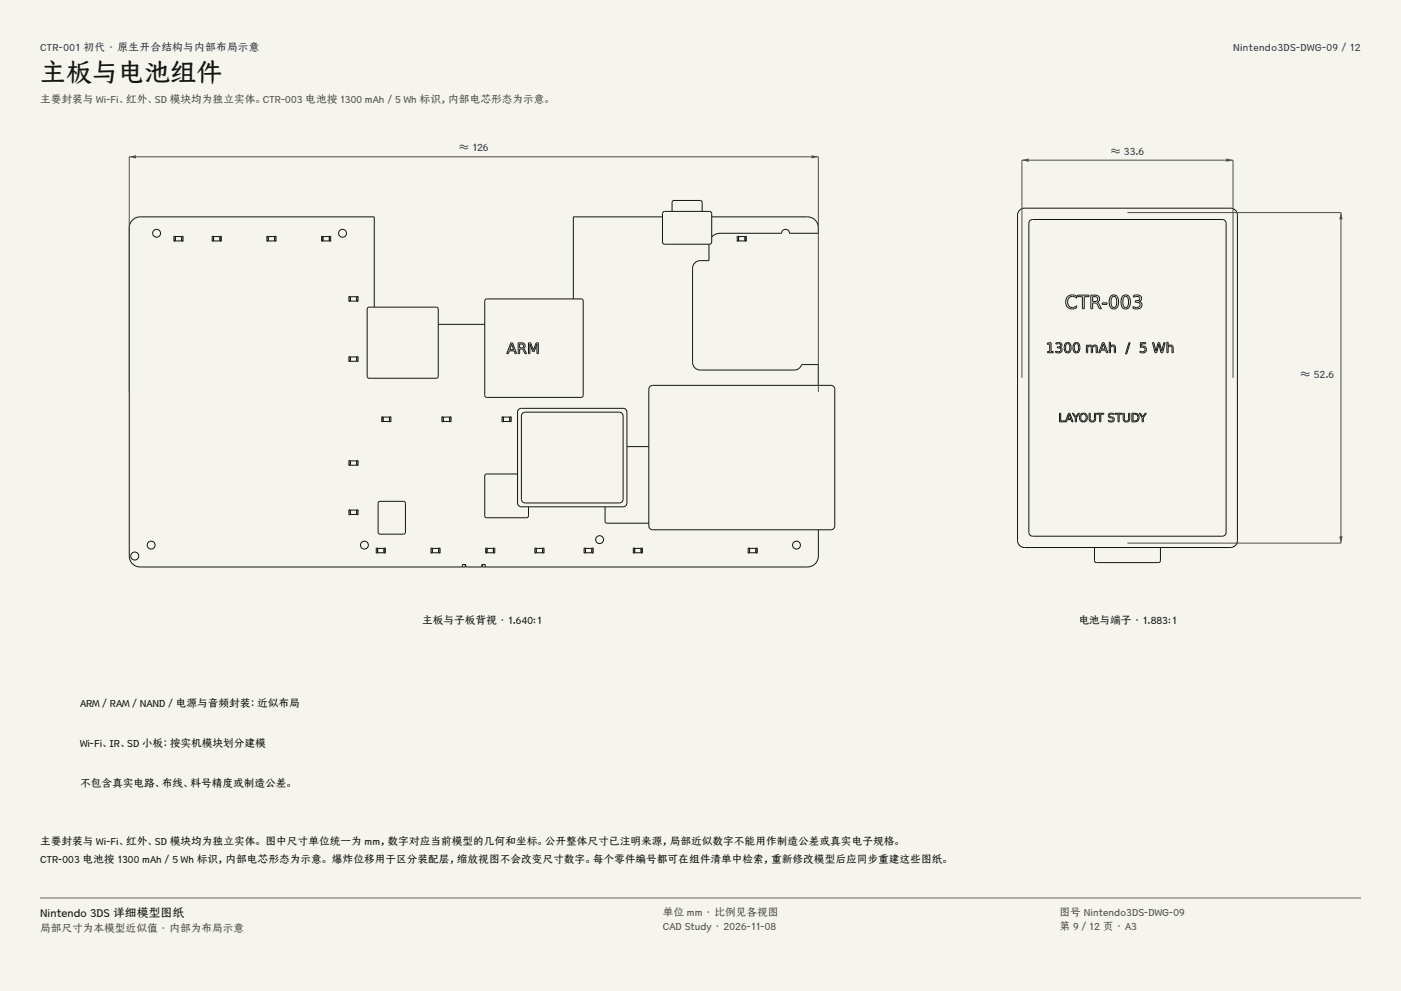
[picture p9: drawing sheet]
<svg xmlns="http://www.w3.org/2000/svg" width="420mm" height="297mm" viewBox="0 0 420 297" stroke-linecap="round" stroke-linejoin="round" font-family="sans-serif">
<g fill="#f5f4ed">
<path d="M0 0h420v297h-420z"/>
<path d="M12 12h396v275h-396z"/>
</g>
<g fill="none" stroke="#141413" stroke-width=".3">
<path d="M52.1 70.9l.1 1.4h.3M52.2 70.8h.3M52.5 70.9v1.3M52.6 70.9h1.8v1.3M52.6 72.2h1.8M54.4 72.2h.1M54.5 70.9v1.4h.4v-1.4M54.5 70.8h.4M63.6 70.9v1.4h.4M63.6 70.8h.4M64 70.9v1.3M64 72.2h1.9"/>
<path d="M64 70.9h1.9M66 70.9v1.3M66 70.8h.3M66.4 70.9l-.1 1.4h-.3M80 70.9v1.4h.4M80 70.8h.4M80.4 70.9v1.3M80.4 70.9h1.9v1.3M80.4 72.2h1.9M82.3 72.2h.1M82.4 70.9v1.4h.3v-1.4M82.4 70.8h.3"/>
<path d="M96.4 70.9v1.3M96.4 70.8h.4M96.8 70.9v1.4h-.4M96.8 70.9h1.9v1.3h-1.9zM98.7 72.2h.1M98.8 70.9v1.4h.3v-1.4M98.8 70.8h.3M198.6 65h-26.7v24.6M198.8 63.5l.5-.1h13.7l.4 .6-.1 8.8-.6 .4-13.7-.1-.4-.6v-8.5zM201.5 63.4v-2.8l.5-.5 8.2 .1 .3 .4v2.8M212.5 73.2v4.9h-2.6a2.3 2.3 0 0 0-2.3 2.3v28.2a2.3 2.3 0 0 0 2.3 2.3h28.2l1.4-.5 .8-1.1h5v6.2M213.4 65h28.7a3.3 3.3 0 0 1 3.2 3.3v1.6h-8.6a1.18 1.18 0 0 0-1.2-1.2 1.18 1.18 0 0 0-1.2 1.2h-18.5l-1.3 .3-1.1 .8"/>
<path d="M221 70.9v1.4h.4v-1.4M221 70.8h.4M221.4 72.2h.1M223.3 72.2h-1.8M223.3 70.9h-1.9v1.3M223.4 70.9v1.3M223.4 70.8h.3M223.7 70.9v1.3l-.3 .1M104.6 90.3h.4M105 88.9h-.4v1.4M105 88.9l.1 1.3h1.8l.1-1.3M105 89h1.9"/>
<path d="M107 88.9h.3v1.4M107 90.3h.3M110.4 92.1l20.4-.1 .5 .3 .1 20.5-.3 .5-20.5 .1-.5-.3v-20.5zM112.2 92v-27h-70.2a3.3 3.3 0 0 0-3.2 3.3v98.3a3.3 3.3 0 0 0 3.2 3.3h96.6M131.4 97.2h13.9M145.6 89.7l28.7-.1 .5 .3v28.6l-.3 .5-28.6 .1-.5-.3-.1-28.6zM105 106.9h-.4v1.4h.4M105 106.9v1.4M105 108.2h1.9M105 107h1.9M107 106.9v1.4M107 106.9h.3v1.4h-.3"/>
<path d="M153.1 102.7h.5l1.3 3.3h-.5l-.3-.8h-1.4l-.3 .8h-.5zM153.4 103.2l.6 1.6h-1.2zM155.3 102.7h1a.9 .9 0 0 1 1.1 .7 .9 .9 0 0 1-.5 1.1l1 1.5h-.5l-.6-1.2-.5-.2h-.5v1.4h-.5zM155.8 103.1h.5a.58 .58 0 0 1 .7 .6 .58 .58 0 0 1-.7 .6h-.5zM158.4 102.7h.7l.8 2.3 .8-2.3h.7v3.3h-.4v-2.9l-.9 2.3h-.4l-.8-2.3v2.9h-.5zM194.7 116l1-.5h53.4l.7 .2 .5 .9v41l-.3 .7-.9 .5h-53.4l-.7-.2-.5-1v-41zM104.6 138.1v1.4h.4M104.6 138.1h.4M105 139.5l.1-1.4h1.8l.1 1.4M105 139.4h1.9M107 138.1h.3M107.3 138.1v1.4h-.3"/>
<path d="M114.4 125l.1 1.4h.3v-1.4M114.5 125h.3M114.9 126.3h.1M114.9 125v1.3M114.9 125h1.8l.1 1.3M114.9 125h.1M116.8 126.3h-1.9M116.8 125h.4M117.2 125v1.4h-.4M132.5 125v1.4h.3M132.5 125h.3M132.9 126.3h1.8"/>
<path d="M134.7 125h.1M134.7 125h-1.8v1.3M134.8 126.3h-.1M134.8 125v1.3M134.8 125l.1 1.4h.3v-1.4M134.9 125h.3M150.5 125v1.3M150.5 125h.4M150.9 125v1.4h-.4M150.9 126.3h.1M150.9 125v1.3M151 125h-.1"/>
<path d="M151 126.3h1.8M151 125h1.8M152.8 125h.1M152.8 126.3h.1M152.8 125v1.3M152.9 125v1.4h.3M152.9 125h.3M153.2 125v1.3M155.4 122.8l.9-.4h30.5l.7 .2 .4 .9v27.2l-.2 .7-.9 .5h-30.5l-.7-.2-.4-1v-27.2zM156.5 124l1-.5h28.2l.6 .2 .5 1v24.9l-.2 .7-.9 .4h-28.2l-.7-.2-.5-.9v-24.9zM187.9 133.9h6.6M105 152.8h-.4v1.4h.4"/>
<path d="M105 152.8v1.4M105 154.1h1.9M105 152.9h1.9M107 152.8v1.4M107 152.8h.3v1.4h-.3M113.6 150.3h7.4l.5 .2v9l-.2 .5-7.4 .1-.5-.3-.1-9zM155.2 142.1h-9.3l-.5 .2v12.6l.5 .3h12l.5-.6v-2.7M181.4 151.9v4.3l.3 .5 12.8 .1M245.3 158.8v7.8a3.3 3.3 0 0 1-3.2 3.3h-96.6M112.8 164.3v1.4h.4v-1.4M112.8 164.3h.4M113.2 165.6l.1 .1"/>
<path d="M113.2 164.4v1.2M113.3 164.4h1.8v1.2l-1.8 .1M113.3 164.4h-.1M115.2 164.3v1.4h.3M115.2 164.3h.3M115.5 164.3v1.4M129.2 164.3v1.4h.3l.1-1.4M129.2 164.3h.3M129.6 165.6l.1 .1M129.6 164.4v1.2M129.7 164.4h1.8l.1 1.3M129.7 164.4h-.1"/>
<path d="M131.5 165.6l-1.8 .1M131.6 164.3h.3M131.9 164.3v1.4h-.3M138.6 169.9v-.7h1v.7h4.9v-.7h1v.7M139.5 169.2v.7h-.9M144.6 169.2v.7h.9M145.6 164.3v1.4h.3M145.6 164.3h.3M146 165.6l1.9 .1M147.9 164.4h.1M147.9 164.4h-1.9v1.3M147.9 165.6v.1"/>
<path d="M147.9 164.4v1.2M148 164.3v1.4h.3v-1.4M148 164.3h.3M160.3 164.3v1.4M160.4 165.7h.3M160.4 164.3h.3M160.8 165.6l1.8 .1M162.6 164.4h.1M162.6 164.4h-1.8l-.1 1.3M162.7 165.6l-.1 .1M162.7 164.4v1.2M162.7 164.3v1.4h.4v-1.4"/>
<path d="M162.7 164.3h.4M175.1 164.3v1.4M175.1 164.3h.4M175.5 164.3v1.4h-.4M177.4 164.4h.1M177.4 164.4h-1.9v1.2l1.9 .1M177.4 165.6v.1M177.4 164.4v1.2M177.5 164.3v1.4h.3v-1.4M177.5 164.3h.3M189.9 164.3v1.4M189.9 164.3h.3"/>
<path d="M190.2 164.3v1.4h-.3M190.3 165.6v.1M190.3 164.4v1.2M190.3 164.4h.1M190.3 165.7h1.8M190.3 164.4h1.8M192.1 164.4h.1M192.2 165.6l-.1 .1M192.2 164.4v1.2M192.2 164.3v1.4h.4M192.2 164.3h.4M192.6 164.3v1.4"/>
<path d="M224.3 164.3v1.4h.3M224.3 164.3h.3M224.7 165.6l1.9 .1M226.6 164.4h.1M226.6 164.4h-1.9v1.3M226.6 165.6v.1M226.6 164.4v1.2M226.6 164.3l.1 1.4h.3v-1.4M226.7 164.3h.3"/>
<circle cx="46.9" cy="69.9" r="1.18"/>
<circle cx="52.2" cy="72.2" r=".02"/>
<circle cx="52.2" cy="70.9" r=".02"/>
<circle cx="52.5" cy="72.2" r=".02"/>
<circle cx="52.5" cy="70.9" r=".02"/>
<circle cx="54.5" cy="72.2" r=".02"/>
<circle cx="54.5" cy="70.9" r=".02"/>
<circle cx="54.9" cy="72.2" r=".02"/>
<circle cx="54.9" cy="70.9" r=".02"/>
<circle cx="63.6" cy="72.2" r=".02"/>
<circle cx="63.6" cy="70.9" r=".02"/>
<circle cx="64" cy="72.2" r=".02"/>
<circle cx="64" cy="70.9" r=".02"/>
<circle cx="66" cy="72.2" r=".02"/>
<circle cx="66" cy="70.9" r=".02"/>
<circle cx="66.3" cy="72.2" r=".02"/>
<circle cx="66.3" cy="70.9" r=".02"/>
<circle cx="80" cy="72.2" r=".02"/>
<circle cx="80" cy="70.9" r=".02"/>
<circle cx="80.4" cy="72.2" r=".02"/>
<circle cx="80.4" cy="70.9" r=".02"/>
<circle cx="82.4" cy="72.2" r=".02"/>
<circle cx="82.4" cy="70.9" r=".02"/>
<circle cx="82.7" cy="72.2" r=".02"/>
<circle cx="82.7" cy="70.9" r=".02"/>
<circle cx="96.4" cy="72.2" r=".02"/>
<circle cx="96.4" cy="70.9" r=".02"/>
<circle cx="96.8" cy="72.2" r=".02"/>
<circle cx="96.8" cy="70.9" r=".02"/>
<circle cx="98.8" cy="72.2" r=".02"/>
<circle cx="98.8" cy="70.9" r=".02"/>
<circle cx="99.1" cy="72.2" r=".02"/>
<circle cx="99.1" cy="70.9" r=".02"/>
<circle cx="102.7" cy="69.9" r="1.18"/>
<circle cx="221" cy="72.2" r=".02"/>
<circle cx="221" cy="70.9" r=".02"/>
<circle cx="221.4" cy="72.2" r=".02"/>
<circle cx="221.4" cy="70.9" r=".02"/>
<circle cx="223.4" cy="72.2" r=".02"/>
<circle cx="223.4" cy="70.9" r=".02"/>
<circle cx="223.7" cy="72.2" r=".02"/>
<circle cx="223.7" cy="70.9" r=".02"/>
<circle cx="104.6" cy="90.3" r=".02"/>
<circle cx="104.6" cy="88.9" r=".02"/>
<circle cx="105" cy="90.3" r=".02"/>
<circle cx="105" cy="88.9" r=".02"/>
<circle cx="107" cy="90.3" r=".02"/>
<circle cx="107" cy="88.9" r=".02"/>
<circle cx="107.3" cy="88.9" r=".02"/>
<circle cx="107.3" cy="90.3" r=".02"/>
<circle cx="104.6" cy="108.3" r=".02"/>
<circle cx="104.6" cy="106.9" r=".02"/>
<circle cx="105" cy="108.3" r=".02"/>
<circle cx="105" cy="106.9" r=".02"/>
<circle cx="107" cy="108.3" r=".02"/>
<circle cx="107" cy="106.9" r=".02"/>
<circle cx="107.3" cy="106.9" r=".02"/>
<circle cx="107.3" cy="108.3" r=".02"/>
<circle cx="104.6" cy="138.1" r=".02"/>
<circle cx="104.6" cy="139.5" r=".02"/>
<circle cx="105" cy="139.5" r=".02"/>
<circle cx="105" cy="138.1" r=".02"/>
<circle cx="107" cy="138.1" r=".02"/>
<circle cx="107" cy="139.5" r=".02"/>
<circle cx="107.3" cy="138.1" r=".02"/>
<circle cx="107.3" cy="139.5" r=".02"/>
<circle cx="114.5" cy="126.3" r=".02"/>
<circle cx="114.5" cy="125" r=".02"/>
<circle cx="114.8" cy="125" r=".02"/>
<circle cx="114.8" cy="126.3" r=".02"/>
<circle cx="116.8" cy="126.3" r=".02"/>
<circle cx="116.8" cy="125" r=".02"/>
<circle cx="117.2" cy="125" r=".02"/>
<circle cx="117.2" cy="126.3" r=".02"/>
<circle cx="132.5" cy="126.3" r=".02"/>
<circle cx="132.5" cy="125" r=".02"/>
<circle cx="132.8" cy="125" r=".02"/>
<circle cx="132.8" cy="126.3" r=".02"/>
<circle cx="134.9" cy="125" r=".02"/>
<circle cx="134.9" cy="126.3" r=".02"/>
<circle cx="135.2" cy="125" r=".02"/>
<circle cx="135.2" cy="126.3" r=".02"/>
<circle cx="150.5" cy="126.3" r=".02"/>
<circle cx="150.5" cy="125" r=".02"/>
<circle cx="150.9" cy="125" r=".02"/>
<circle cx="150.9" cy="126.3" r=".02"/>
<circle cx="152.9" cy="126.3" r=".02"/>
<circle cx="152.9" cy="125" r=".02"/>
<circle cx="153.2" cy="126.3" r=".02"/>
<circle cx="153.2" cy="125" r=".02"/>
<circle cx="104.6" cy="154.2" r=".02"/>
<circle cx="104.6" cy="152.8" r=".02"/>
<circle cx="105" cy="154.2" r=".02"/>
<circle cx="105" cy="152.8" r=".02"/>
<circle cx="107" cy="154.2" r=".02"/>
<circle cx="107" cy="152.8" r=".02"/>
<circle cx="107.3" cy="154.2" r=".02"/>
<circle cx="107.3" cy="152.8" r=".02"/>
<circle cx="40.4" cy="166.6" r="1.2"/>
<circle cx="45.3" cy="163.4" r="1.18"/>
<circle cx="109.2" cy="163.4" r="1.18"/>
<circle cx="112.8" cy="165.7" r=".02"/>
<circle cx="112.8" cy="164.3" r=".02"/>
<circle cx="113.2" cy="165.7" r=".02"/>
<circle cx="113.2" cy="164.3" r=".02"/>
<circle cx="115.2" cy="165.7" r=".02"/>
<circle cx="115.2" cy="164.3" r=".02"/>
<circle cx="115.5" cy="165.7" r=".02"/>
<circle cx="115.5" cy="164.3" r=".02"/>
<circle cx="129.2" cy="165.7" r=".02"/>
<circle cx="129.2" cy="164.3" r=".02"/>
<circle cx="129.5" cy="165.7" r=".02"/>
<circle cx="129.5" cy="164.3" r=".02"/>
<circle cx="131.6" cy="165.7" r=".02"/>
<circle cx="131.6" cy="164.3" r=".02"/>
<circle cx="131.9" cy="165.7" r=".02"/>
<circle cx="131.9" cy="164.3" r=".02"/>
<circle cx="145.6" cy="165.7" r=".02"/>
<circle cx="145.6" cy="164.3" r=".02"/>
<circle cx="145.9" cy="165.7" r=".02"/>
<circle cx="145.9" cy="164.3" r=".02"/>
<circle cx="148" cy="165.7" r=".02"/>
<circle cx="148" cy="164.3" r=".02"/>
<circle cx="148.3" cy="165.7" r=".02"/>
<circle cx="148.3" cy="164.3" r=".02"/>
<circle cx="160.4" cy="165.7" r=".02"/>
<circle cx="160.4" cy="164.3" r=".02"/>
<circle cx="160.7" cy="165.7" r=".02"/>
<circle cx="160.7" cy="164.3" r=".02"/>
<circle cx="162.7" cy="165.7" r=".02"/>
<circle cx="162.7" cy="164.3" r=".02"/>
<circle cx="163.1" cy="165.7" r=".02"/>
<circle cx="163.1" cy="164.3" r=".02"/>
<circle cx="175.1" cy="165.7" r=".02"/>
<circle cx="175.1" cy="164.3" r=".02"/>
<circle cx="175.5" cy="165.7" r=".02"/>
<circle cx="175.5" cy="164.3" r=".02"/>
<circle cx="177.5" cy="165.7" r=".02"/>
<circle cx="177.5" cy="164.3" r=".02"/>
<circle cx="177.8" cy="165.7" r=".02"/>
<circle cx="177.8" cy="164.3" r=".02"/>
<circle cx="179.7" cy="161.7" r="1.18"/>
<circle cx="189.9" cy="165.7" r=".02"/>
<circle cx="189.9" cy="164.3" r=".02"/>
<circle cx="190.2" cy="165.7" r=".02"/>
<circle cx="190.2" cy="164.3" r=".02"/>
<circle cx="192.2" cy="165.7" r=".02"/>
<circle cx="192.2" cy="164.3" r=".02"/>
<circle cx="192.6" cy="165.7" r=".02"/>
<circle cx="192.6" cy="164.3" r=".02"/>
<circle cx="224.3" cy="165.7" r=".02"/>
<circle cx="224.3" cy="164.3" r=".02"/>
<circle cx="224.6" cy="165.7" r=".02"/>
<circle cx="224.6" cy="164.3" r=".02"/>
<circle cx="226.7" cy="165.7" r=".02"/>
<circle cx="226.7" cy="164.3" r=".02"/>
<circle cx="227" cy="165.7" r=".02"/>
<circle cx="227" cy="164.3" r=".02"/>
<circle cx="238.8" cy="163.4" r="1.18"/>
</g>
<path d="M38.8 117.5v-70.5h206.5v70.5" fill="none" stroke="#504e49" stroke-width=".3"/>
<g fill="#504e49">
<path d="M38.8 47l2-.5v1z"/>
<path d="M243.3 46.5l2 .5-2 .5z"/>
</g>
<g fill="none" stroke="#141413" stroke-width=".3">
<path d="M305.6 63l1.5-.6h61.8a2.07 2.07 0 0 1 2.1 2.1v97.5a2.07 2.07 0 0 1-2.1 2.1h-61.8a2.07 2.07 0 0 1-2.1-2.1v-97.5zM308.9 66l.7-.2h56.8l1 .4 .2 .7v92.7l-.5 .9-.7 .2h-56.8l-1-.5-.2-.6v-92.7zM320 88.9a2.26 2.26 0 0 1 2.8-.1v.5a1.61 1.61 0 0 0-2.2-.2 1.61 1.61 0 0 0-.4 2.1 1.57 1.57 0 0 0 2.6 .4v.6a2.14 2.14 0 0 1-3-.3 2.14 2.14 0 0 1 .2-3zM323 88.5h3.5v.4h-1.5v3.6h-.5v-3.6h-1.5zM327 88.5h1.3a1.14 1.14 0 0 1 1.3 .7 1.14 1.14 0 0 1-.7 1.4l.5 .4 .8 1.5h-.6l-.8-1.4-.6-.3h-.6v1.7h-.6zM327.6 88.9h.7a.73 .73 0 0 1 .8 .7 .73 .73 0 0 1-.8 .7h-.7zM330.4 90.8h1.5v.4h-1.5zM333.1 88.7a1.39 1.39 0 0 1 1.5-.1 1.39 1.39 0 0 1 .7 1.4 1.94 1.94 0 0 1-1.4 2.6 1.66 1.66 0 0 1-1.4-2.1l.1-.9zM333.4 89a.9 .9 0 0 1 1.1 .1 .9 .9 0 0 1 .3 1 1.6 1.6 0 0 1-.9 2.1 1.75 1.75 0 0 1-.8-2.4zM336.6 88.7a1.39 1.39 0 0 1 1.6-.1 1.39 1.39 0 0 1 .6 1.4 1.94 1.94 0 0 1-1.3 2.6 1.66 1.66 0 0 1-1.4-2.1v-.9zM337 89a.9 .9 0 0 1 1 .1 .9 .9 0 0 1 .3 1 1.6 1.6 0 0 1-.8 2.1 1.75 1.75 0 0 1-.8-2.4zM339.8 88.6l.6-.2a1.14 1.14 0 0 1 1.5 .3 1.14 1.14 0 0 1-.2 1.6h-.2a1.22 1.22 0 0 1 .7 1.7 1.22 1.22 0 0 1-1.6 .6l-.9-.2v-.5l.3 .1a1.01 1.01 0 0 0 1.3 .1 1.01 1.01 0 0 0 .2-1.3l-1.1-.2v-.5h.5a.71 .71 0 0 0 .8-.9 .71 .71 0 0 0-1.2-.3l-.7 .1z"/>
<path d="M314 102.8l1.1-.1v2.7h.7v.3h-1.8v-.3h.7v-2.3l-.7 .1zM316.5 102.8l.3-.1a.9 .9 0 0 1 1.2 .1 .9 .9 0 0 1 .1 1.2l-.3 .1a.92 .92 0 0 1 .6 1.2 .92 .92 0 0 1-1.3 .5l-.6-.2v-.4a.84 .84 0 0 0 1 .3 .84 .84 0 0 0 .4-1l-.9-.2v-.4h.3a.55 .55 0 0 0 .6-.7 .55 .55 0 0 0-.9-.2l-.5 .1zM319.5 102.8a1.25 1.25 0 0 1 1.4 .3 1.25 1.25 0 0 1 .2 1.5 1.04 1.04 0 0 1-1 1.2 1.04 1.04 0 0 1-1.1-1.2l.1-1.1zM319.7 103.1a.76 .76 0 0 1 .9 .2 .76 .76 0 0 1 .1 .9 .76 .76 0 0 1-.1 .9 .76 .76 0 0 1-.9 .2 2.28 2.28 0 0 1 0-2.2zM322.1 102.8a1.25 1.25 0 0 1 1.4 .3 1.25 1.25 0 0 1 .2 1.5 1.04 1.04 0 0 1-1 1.2 1.04 1.04 0 0 1-1-1.2v-1.1zM322.3 103.1a.76 .76 0 0 1 1 .2 .76 .76 0 0 1 0 .9 .76 .76 0 0 1 0 .9 .76 .76 0 0 1-1 .2 2.28 2.28 0 0 1 0-2.2zM325.7 103.4h.4v.4a.76 .76 0 0 1 .7-.4 .76 .76 0 0 1 .7 .5 .8 .8 0 0 1 .9-.5 .8 .8 0 0 1 .6 .9v1.4h-.4v-1.3a.56 .56 0 0 0-.6-.7 .56 .56 0 0 0-.5 .7v1.3h-.3v-1.3a.56 .56 0 0 0-.6-.7 .56 .56 0 0 0-.5 .7v1.3h-.4zM330.5 102.7h.5l1.1 3h-.4l-.3-.8h-1.3l-.3 .8h-.4zM330.8 103.1l.5 1.5h-1.1zM332.5 102.6h.4v1.2a.82 .82 0 0 1 1-.4 .82 .82 0 0 1 .5 .9v1.4h-.3v-1.3a.58 .58 0 0 0-.7-.7 .58 .58 0 0 0-.5 .7v1.3h-.4zM338.4 102.7h.4l-1.1 3.4h-.3zM341.9 102.7h1.6v.3h-1.3v.8a1.1 1.1 0 0 1 1.5 1.2 1.1 1.1 0 0 1-1.8 .7l-.2-.1v-.4a.83 .83 0 0 0 1.2 .2 .83 .83 0 0 0 .2-1.2l-.6-.1-.6 .1z"/>
<path d="M345.5 102.7h.4l.6 2.5 .7-2.5h.4l.7 2.5 .6-2.5h.4l-.7 3h-.6l-.6-2.6-.6 2.6h-.5zM349.8 102.6h.4v1.2a.82 .82 0 0 1 1-.4 .82 .82 0 0 1 .5 .9v1.4h-.4v-1.3a.58 .58 0 0 0-.6-.7 .58 .58 0 0 0-.5 .7v1.3h-.4zM317.6 123.9h.4v2.2h1.2v.3h-1.6zM320.3 123.9h.4l1 2.5h-.4l-.2-.6h-1.2l-.2 .6h-.4zM320.5 124.2l.5 1.3h-.9zM321.4 123.9h.4l.7 1 .7-1h.4l-.9 1.3v1.2h-.3v-1.2zM324.2 124.4a.99 .99 0 0 1 1.5 .5 .99 .99 0 0 1-.9 1.3 1.1 1.1 0 0 1-.6-1.8zM326.5 123.9h.3v1.5a.65 .65 0 0 0 .7 .8 .65 .65 0 0 0 .6-.8v-1.5h.4v1.6a.98 .98 0 0 1-1 1 .98 .98 0 0 1-1-1zM328.7 123.9h2.2v.3h-.9v2.2h-.3v-2.2h-1zM332.5 124l1-.2 .4 .1v.4l-.2-.1a.54 .54 0 0 0-.8-.1 .54 .54 0 0 0 0 .8 .9 .9 0 0 1 1 .3 .9 .9 0 0 1-.1 1.1l-.7 .2-.8-.2v-.3l.2 .1a.58 .58 0 0 0 .9 .1 .58 .58 0 0 0 0-.8 .85 .85 0 0 1-.9-.4 .85 .85 0 0 1 0-1zM334.3 123.9h2.1v.3h-.9v2.2h-.3v-2.2h-.9zM336.7 123.9h.4v1.5a.65 .65 0 0 0 .6 .8 .65 .65 0 0 0 .6-.8v-1.5h.4v1.6a.98 .98 0 0 1-1 1 .98 .98 0 0 1-1-1z"/>
<path d="M339.3 123.9h.7a1.29 1.29 0 0 1 1.5 1.2 1.29 1.29 0 0 1-1.5 1.3h-.7zM339.7 124.1a1.07 1.07 0 0 1 1.4 1 1.07 1.07 0 0 1-1.4 1zM341.5 123.9h.4l.7 1 .7-1h.4l-.9 1.3v1.2h-.4v-1.2zM328.1 164.1v3.9l.6 .6h18.6l.6-.6v-3.9"/>
<circle cx="324.8" cy="125.1" r="1.28"/>
</g>
<path d="M306.4 113.2v-65.2h63.2v65.2" fill="none" stroke="#504e49" stroke-width=".3"/>
<g fill="#504e49">
<path d="M306.4 48l2-.5v1z"/>
<path d="M367.6 47.5l2 .5-2 .5z"/>
</g>
<path d="M338 63.7h64v99.1h-64" fill="none" stroke="#504e49" stroke-width=".3"/>
<g fill="#504e49">
<path d="M402 63.7l.5 2h-1z"/>
<path d="M401.5 160.7h1l-.5 2.1z"/>
</g>
<path d="M12 269.3h396zM12 269h396v.3h-396z" fill-rule="evenodd" fill="#504e49"/>
<text font-size="7.8" fill="#141413" x="12" y="24.7">主板与电池组件</text>
<text font-size="3.5" fill="#141413" x="12" y="274.9">Nintendo 3DS 详细模型图纸</text>
<g font-size="3.2" fill="#1b365d">
<text x="12" y="15.3">CTR-001 初代 · 原生开合结构与内部布局示意</text>
<text x="369.7" y="15.3">Nintendo3DS-DWG-09 / 12</text>
<text x="137.6" y="45.4">≈ 126</text>
<text x="333" y="46.4">≈ 33.6</text>
<text x="389.9" y="113.2">≈ 52.6</text>
</g>
<g font-size="3.2" fill="#504e49">
<text x="12" y="30.9">主要封装与 Wi-Fi、红外、SD 模块均为独立实体。CTR-003 电池按 1300 mAh / 5 Wh 标识，内部电芯形态为示意。</text>
<text x="198.7" y="274.5">单位 mm · 比例见各视图</text>
<text x="317.6" y="274.5">图号 Nintendo3DS-DWG-09</text>
<text x="12" y="279.3">局部尺寸为本模型近似值 · 内部为布局示意</text>
<text x="198.7" y="278.8">CAD Study · 2026-11-08</text>
<text x="317.6" y="278.8">第 9 / 12 页 · A3</text>
</g>
<g font-size="3.2" fill="#141413">
<text x="126.5" y="187">主板与子板背视 · 1.640:1</text>
<text x="323.2" y="187">电池与端子 · 1.883:1</text>
<text x="24" y="212">ARM / RAM / NAND / 电源与音频封装：近似布局</text>
<text x="24" y="224">Wi-Fi、IR、SD 小板：按实机模块划分建模</text>
<text x="24" y="236">不包含真实电路、布线、料号精度或制造公差。</text>
<text x="12" y="253.3">主要封装与 Wi-Fi、红外、SD 模块均为独立实体。 图中尺寸单位统一为 mm，数字对应当前模型的几何和坐标。公开整体尺寸已注明来源，局部近似数字不能用作制造公差或真实电子规格。</text>
<text x="12" y="258.6">CTR-003 电池按 1300 mAh / 5 Wh 标识，内部电芯形态为示意。 爆炸位移用于区分装配层，缩放视图不会改变尺寸数字。每个零件编号都可在组件清单中检索，重新修改模型后应同步重建这些图纸。</text>
</g>
</svg>
